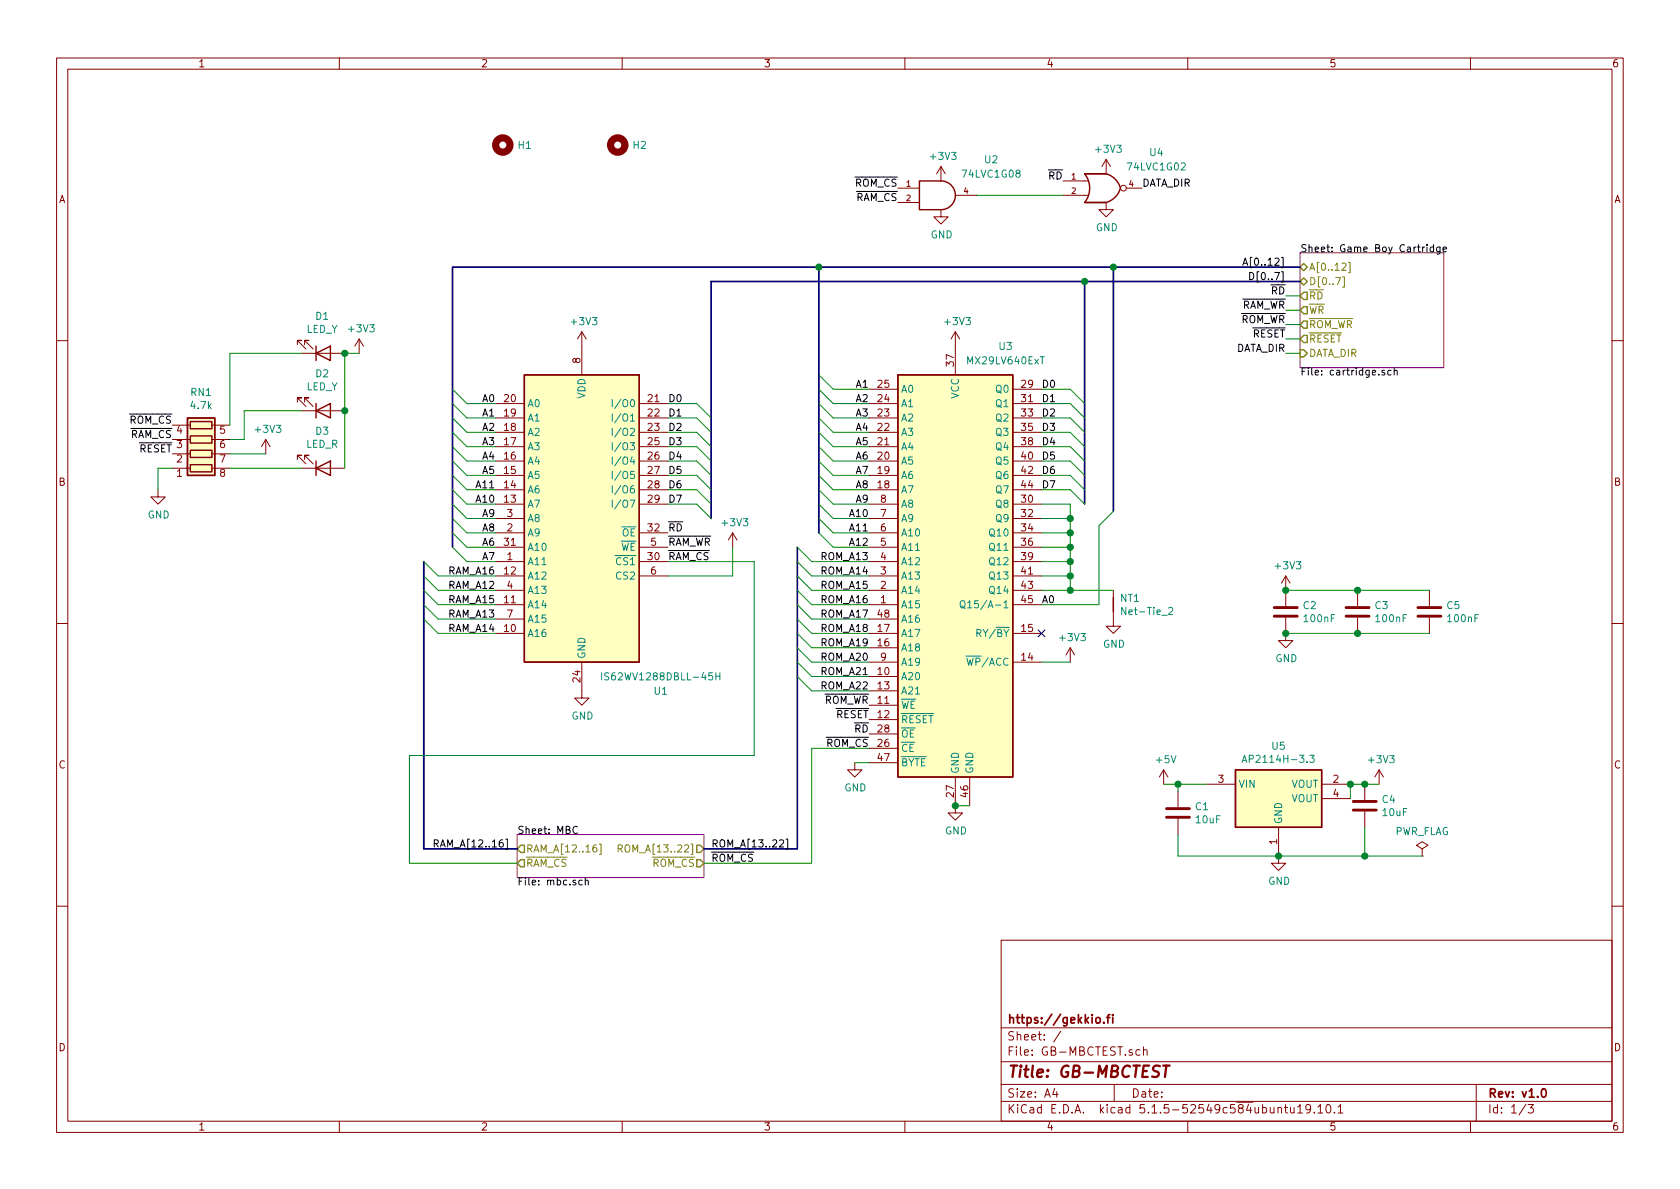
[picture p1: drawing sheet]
<svg xmlns="http://www.w3.org/2000/svg" width="297mm" height="210mm" viewBox="0 0 297 210" stroke-linecap="round" stroke-linejoin="round" font-family="sans-serif">
<g fill="none" stroke="#840000" stroke-width=".18">
<path d="M10 10.3h277v189.9h-277zM12 12.2h273v186.1h-273zM60 10.3v1.9M110 10.3v1.9M160 10.3v1.9M210 10.3v1.9M260 10.3v1.9M158.7 33.3h3.9M158.7 35.8h3.9M166.4 37.1v1.2h1.2l-1.2 1.3-1.3-1.3h1.3M166.4 29.5l-.8 1.2M166.4 29.5v2.5"/>
<path d="M166.4 29.5l.7 1.2M168.9 34.5h3.8M188 34.5h4.4M188 32h4.4M195.6 35.8v1.3h1.2l-1.2 1.2-1.3-1.2h1.3M195.6 28.2l-.8 1.3M195.6 28.2v2.5M195.6 28.2l.7 1.3M199.1 33.3h2.8M63.5 59.9l-.8 1.3M63.5 59.9v2.6M63.5 59.9l.8 1.3"/>
<path d="M102.9 58.7v7.6M102.9 58.7l-.8 1.2M102.9 58.7l.7 1.2M168.9 58.7l-.8 1.2M168.9 58.7v7.6M168.9 58.7l.8 1.2M10 60.2h2M30.5 77.7h3.2M30.5 75.2h3.2M37.5 77.7h3.1M37.5 75.2h3.1M47 77.7l-.8 1.3"/>
<path d="M47 77.7v2.6M47 77.7l.8 1.3M52.6 71.1v-.7h.7h-.7l1.5 1.5M52.6 61v-.8h.7h-.7l1.5 1.5M53.3 72.6h7.7M53.3 62.5h7.7M53.8 71.1v-.7h.8h-.8l1.6 1.5M53.8 61v-.8h.8h-.8l1.6 1.5M87.6 79h5.1M87.6 76.4h5.1M87.6 73.9h5.1M87.6 71.4h5.1"/>
<path d="M113 79h5.1M113 76.4h5.1M113 73.9h5.1M113 71.4h5.1M153.7 79h5M153.7 76.4h5M153.7 73.9h5M153.7 71.4h5M153.7 68.8h5M179.1 79h5M179.1 76.4h5M179.1 73.9h5"/>
<path d="M179.1 71.4h5M179.1 68.8h5M285 60.2h2M27.9 86.6v1.3h1.3l-1.3 1.2-1.2-1.2h1.2M30.5 82.8h3.2M30.5 80.3h3.2M37.5 82.8h3.1M37.5 80.3h3.1M52.6 81.3v-.8h.7h-.7l1.5 1.5M53.3 82.8h7.7M53.8 81.3v-.8h.8h-.8l1.6 1.5M87.6 99.3h5.1"/>
<path d="M87.6 89.1h5.1M87.6 86.6h5.1M87.6 84.1h5.1M87.6 81.5h5.1M87.6 94.2h5.1M87.6 91.7h5.1M87.6 96.8h5.1M113 99.3h5.1M113 89.1h5.1M113 86.6h5.1M113 84.1h5.1M113 81.5h5.1"/>
<path d="M113 94.2h5.1M113 96.8h5.1M129.5 94.2l-.7 1.3M129.5 94.2v2.6M129.5 94.2l.8 1.3M153.7 99.3h5M153.7 89.1h5M153.7 86.6h5M153.7 84.1h5M153.7 81.5h5M153.7 94.2h5M153.7 91.7h5"/>
<path d="M153.7 96.8h5M179.1 99.3h5M179.1 89.1h5M179.1 86.6h5M179.1 84.1h5M179.1 81.5h5M179.1 94.2h5M179.1 91.7h5M179.1 96.8h5M10 110.3h2M87.6 112h5.1M87.6 106.9h5.1"/>
<path d="M87.6 101.8h5.1M87.6 104.4h5.1M87.6 109.5h5.1M102.9 117.1v6.3h1.2l-1.2 1.3-1.3-1.3h1.3M113 101.8h5.1M153.7 112h5M153.7 106.9h5M153.7 101.8h5M153.7 104.4h5M153.7 109.5h5M153.7 119.6h5M153.7 117.1h5"/>
<path d="M153.7 114.5h5M179.1 112h5M179.1 106.9h5M179.1 101.8h5M179.1 104.4h5M179.1 117.1h5M189.2 114.5l-.7 1.3M189.2 114.5v2.6M189.2 114.5l.8 1.3M196.8 104.4v6.3h1.3l-1.3 1.3-1.2-1.3h1.2M227.3 109.2v4.1h1.3l-1.3 1.2-1.2-1.2h1.2M227.3 101.8l-.7 1.3"/>
<path d="M227.3 101.8v5.4M227.3 101.8l.8 1.3M240 104.4v2.8M240 109.2v2.8M252.7 104.4v2.8M252.7 109.2v2.8M285 110.3h2M151.1 134.9v1.2h1.3l-1.3 1.3-1.2-1.3h1.2M153.7 124.7h5M153.7 127.2h5M153.7 122.2h5M153.7 132.3h5"/>
<path d="M153.7 129.8h5M153.7 134.9h5M168.9 137.4v6.4h1.3l-1.3 1.2-1.3-1.2h1.3M171.4 137.4v5.1M205.7 136.1l-.7 1.3M205.7 136.1v2.6M205.7 136.1l.8 1.3M208.3 139.9v2.8M213.4 138.7h5M233.7 138.7h5.1M241.3 138.7v2.8M243.8 136.1l-.7 1.3"/>
<path d="M243.8 136.1v2.6M243.8 136.1l.8 1.3M208.3 144.8v2.8M226.1 146.3v6.3h1.2l-1.2 1.3-1.3-1.3h1.3M233.7 141.2h5.1M241.3 143.5v2.8M251.5 150.1l1-.6-1-.7-1.1 .7 1.1 .6v1.3M251.5 151.4h.1M10 160.2h2M177 166.3h108v32h-108zM285 160.2h2M60 198.3v1.9"/>
<path d="M110 198.3v1.9M160 198.3v1.9M177 194.8h108M177 191.8h108M177 187.8h108M177 181.8h108M186.5 192.5l-.4 1h1M186.8 193v1M187.6 182.3l-1.3 2M197 191.8v3M201.5 185.7l-.4-.1-.3 .3 .2 .6h.5M202.2 185.7l.2-.1 .4 .1v.9"/>
<path d="M202.2 185.1v1.5M210 198.3v1.9M226 196l.2-.2 .3 .1 .1 .9M227.1 195.8h.6M227.3 195.3v1.3l.4 .2M228.2 195.8v.9l.4 .1 .2-.1M228.8 195.8v1M229.4 195.8l.5-.5v1.5M229.4 196.8h.9M231.7 196l-.1 .2a.48 .48 0 0 1-.7-.1v-.6a.48 .48 0 0 1 .7-.1v.1a1.19 1.19 0 0 1-.2 1.2l-.4 .1M232.4 196.7v.1M233 195.8l.5-.5v1.5"/>
<path d="M233 196.8h.9M234.6 195.4l.2-.1a.8 .8 0 0 1 .5 .8 .8 .8 0 0 1-.5 .7 1 1 0 0 1-.2-1.4zM235.9 196.7v.1M236.6 195.8l.4-.5v1.5M236.6 196.8h.8M260 198.3v1.9M261 191.8v6.5M269.8 195.2l-1.2 2M270.2 195.3h.9l-.5 .6 .4 .1v.7l-.2 .1-.6-.1"/>
<circle cx="198.6" cy="33.3" r=".51"/>
</g>
<path d="M195.7 179.9h.5M196.2 179.4l-.3 .2v1.3M196.7 179.4v.2M196.7 179.9v1M193.8 180.1l.2-.2 .5 .2v.7l-.3 .1-.4-.1zM195.2 180.8v.1M272.7 192.7l.2-.2a.81 .81 0 0 1 .6 .6 .81 .81 0 0 1-.3 .8l-.2 .1a.79 .79 0 0 1-.3-1.3z" fill="none" stroke="#840000" stroke-width=".3"/>
<path d="M205.7 188.4h1.1M206.2 188.4l-.2 2" fill="none" stroke="#840000" stroke-width=".41"/>
<path d="M229.9 44.7h25.4v20.3h-25.4zM91.4 147.6h33.1v7.6h-33.1z" fill="none" stroke="#840084" stroke-width=".18"/>
<g fill="none" stroke="#000" stroke-width=".18">
<path d="M219.7 46.9l.5-1.3 .4 1.3M219.9 46.6h.6M221 48.2a.64 .64 0 0 1 .7 .6 .64 .64 0 0 1-.7 .6zM252.3 43.3v.1M252.3 43.7v.8M253.5 43.7h-.4l-.2 .2 .1 .6h.5M253.5 43.3v1.2M254.6 43.7v1.1l-.2 .2-.3-.1M254.6 43.7h-.3l-.3 .2 .1 .6h.5M255.1 44.1l.7-.1-.1-.3h-.4l-.2 .2 .1 .6h.5M244.8 65.5h-.3l-.2 .2 .1 .1 .4 .2v.3h-.5M245.9 65.5h-.3l-.2 .2 .1 .6h.4"/>
<path d="M246.5 65.6l.2-.1h.3v.8M246.5 65v1.3M76.8 149.2l.6-.1v-.5l-.1-.1h-.5v1.3M77.1 149.2l.4 .6M102.1 146.2a.6 .6 0 0 0-.8 .5 .6 .6 0 0 0 .6 .7l.2-.1M102.9 155.7l-.3-.1-.3 .3 .1 .5h.5M103.5 155.8l.2-.2 .3 .1v.8M103.5 155.2v1.3M137.8 148.6l.5-.1 .2 .1 .1 .3-.1 .2-.7 .7h.8M139 148.4h.3v1.8h-.3"/>
</g>
<path d="M229.9 59.9l.6-.6h.6v1.3h-.6zM229.9 49.8l.6-.7 .6 .7-.6 .6zM229.9 47.2l.6-.6 .6 .6-.6 .7zM230.5 54.2h.6v1.3h-.6l-.6-.6zM230.5 51.7h.6v1.3h-.6l-.6-.7zM230.5 56.8h.6v1.2h-.6l-.6-.6zM229.9 61.8h.6l.6 .7-.6 .6h-.6zM92.1 149.5h.6v1.2h-.6l-.7-.6zM92.1 152h.6v1.3h-.6l-.7-.7zM123.2 149.5h.6l.7 .6-.7 .6h-.6zM123.2 152h.6l.7 .6-.7 .7h-.6z" fill="none" stroke="#848400" stroke-width=".25"/>
<path d="M237.4 48.9h.3v1.9h-.3M238.4 46.4h.3v1.8h-.3M105.4 149.4l-.3 .1a.87 .87 0 0 0 0 1.2l.4-.2v-.5l-.4-.1-.3 .2M106 149.3h.3v1.8h-.3M109.3 150.1l.6-.1 .1-.2v-.3l-.2-.1h-.5v1.3M109.6 150.1l.4 .6" fill="none" stroke="#848400" stroke-width=".18"/>
<g fill="#ffffc2" stroke="#ffffc2" stroke-width=".18">
<path d="M33.1 73.9h4.9v10.2h-4.9z"/>
<path d="M92.7 66.3h20.3v50.8h-20.3z"/>
<path d="M218.4 136.1h15.3v10.2h-15.3z"/>
<path d="M158.7 66.3h20.4v71.1h-20.4z"/>
<path d="M191.8 35.8h3.8z"/>
<path d="M191.8 30.7h3.8z"/>
</g>
<g fill="none" stroke="#840000" stroke-width=".25">
<path d="M162.6 32h3.8a2.54 2.54 0 0 1 2.5 2.5 2.54 2.54 0 0 1-2.5 2.6h-3.8zM191.8 30.7h3.8a3.7 3.7 0 0 1 2.5 2.6 3.7 3.7 0 0 1-2.5 2.5h-3.8a4 4 0 0 0 0-5M33.1 73.9h4.9v10.2h-4.9zM33.7 79.6h3.8v1.3h-3.8zM33.7 77.1h3.8v1.3h-3.8zM33.7 74.5h3.8v1.3h-3.8zM55.9 72.6l2.5-1.2v2.5zM55.9 62.5l2.5-1.3v2.5zM55.9 61.2v2.5M55.9 71.4v2.5M92.7 66.3h20.3v50.8h-20.3zM158.7 66.3h20.4v71.1h-20.4z"/>
<path d="M33.7 82.2h3.8v1.2h-3.8zM55.9 82.8l2.5-1.3v2.6zM55.9 81.5v2.6M196.8 105.7v2.5M218.4 136.1h15.3v10.2h-15.3z"/>
</g>
<path d="M225.3 109h4.1M225.3 107.4h4.1M238 109h4.1M238 107.4h4.1M250.7 109h4.1M250.7 107.4h4.1M206.2 144.5h4.1M206.2 143h4.1M239.3 143.3h4M239.3 141.7h4" fill="none" stroke="#840000" stroke-width=".51"/>
<g fill="none" stroke="#008484" stroke-width=".18">
<path d="M108.3 70.7v1.2M108.3 73.2v1.3M108.3 75.7v1.3M108.3 78.3v1.2M109.8 70.6l-1.1 1.6M109.8 73.1l-1.1 1.7M109.8 75.7l-1.1 1.6M109.8 78.2l-1.1 1.7M110.2 70.8a.45 .45 0 0 1 .7 0 .88 .88 0 0 1-.2 1.1h-.4a1.07 1.07 0 0 1-.1-1.1zM110.2 75.9a.45 .45 0 0 1 .7 0 .88 .88 0 0 1-.2 1.1h-.4a1.07 1.07 0 0 1-.1-1.1zM110.2 78.5a.45 .45 0 0 1 .7 0 .88 .88 0 0 1-.2 1h-.4a1.07 1.07 0 0 1-.1-1zM111.4 78.3h.8l-.4 .5 .3 .1v.5l-.2 .1-.5-.1"/>
<path d="M111.5 75.9l.4-.2 .2 .2 .1 .2-.1 .2-.7 .7h.8M111.6 70.8l.2-.1a.67 .67 0 0 1 .4 .6 .67 .67 0 0 1-.4 .6l-.3-.5zM108.3 80.8v1.3M108.3 83.4v1.2M108.3 85.9v1.3M108.3 88.4v1.3M109.8 80.8l-1.1 1.6M109.8 83.3l-1.1 1.6M109.8 85.8l-1.1 1.7M109.8 88.4l-1.1 1.6M110.2 83.5a.45 .45 0 0 1 .7 0 .88 .88 0 0 1-.2 1.1h-.4a1.07 1.07 0 0 1-.1-1.1zM110.2 86.1a.45 .45 0 0 1 .7 0 .88 .88 0 0 1-.2 1.1l-.4-.1a1.07 1.07 0 0 1-.1-1z"/>
<path d="M110.2 88.6a.45 .45 0 0 1 .7 0 .88 .88 0 0 1-.2 1.1h-.4a1.07 1.07 0 0 1-.1-1.1zM111.4 88.4h.8l-.5 1.3M112.1 85.9h-.3a.79 .79 0 0 0-.1 1.3l.4-.2v-.5l-.4-.1-.2 .2M112.1 83.4h-.6v.6l.2-.2 .4 .2v.5l-.2 .1-.4-.1M106.4 119v1.2M126.6 119v1.2M126.6 119.6h.7M127.3 119v1.2M169.8 106.4a.45 .45 0 0 1 .8 0 .88 .88 0 0 1-.3 1.1l-.3-.1a1.07 1.07 0 0 1-.2-1zM170 107.2l.7 .4M170.8 116h1.4M171.1 106.6l.3-.4v1.3"/>
<path d="M171.1 107.5h.7M199.1 107.4v1.3l-.8-1.3v1.3M206.6 107.5l.5-.1 .2 .4v.2l-.7 .7h.7M219.6 134.8l.4-1.3 .4 1.3M219.7 134.5h.6M231.6 133.5h.8l-.4 .5 .3 .2v.6h-.5l-.2-.1"/>
</g>
<g fill="none" stroke="#840000" stroke-width="1.3">
<circle cx="88.9" cy="25.6" r="1.27"/>
<circle cx="109.2" cy="25.6" r="1.27"/>
</g>
<path d="M144.8 47.2v47M191.8 49.8v39.3M196.8 47.2v43.2M229.9 47.2h-149.9v49.6M229.9 49.8h-104.2v41.9M74.9 99.3v50.8h16.5M141 96.8v53.3h-16.5" fill="none" stroke="#000084" stroke-width=".3"/>
<g fill="none" stroke="#008400" stroke-width=".18">
<path d="M172.7 34.5h15.3M227.3 59.9h2.6M227.3 52.3h2.6M227.3 54.9h2.6M227.3 57.4h2.6M53.3 62.5h-12.7v12.7M53.3 72.6h-10.1v5.1h-2.6M63.5 62.5h-2.5v20.3M80 79l2.5 2.5h5.1M80 68.8l2.5 2.6h5.1M80 71.4l2.5 2.5h5.1M80 73.9l2.5 2.5h5.1"/>
<path d="M80 76.4l2.5 2.6h5.1M118.1 71.4h5.1l2.5 2.5M118.1 73.9h5.1l2.5 2.5M118.1 76.4h5.1l2.5 2.6M118.1 79h5.1l2.5 2.5M144.8 79l2.5 2.5h6.4M144.8 68.8l2.5 2.6h6.4M144.8 71.4l2.5 2.5h6.4M144.8 73.9l2.5 2.5h6.4M144.8 76.4l2.5 2.6h6.4M144.8 66.3l2.5 2.5h6.4M184.1 71.4h5.1l2.6 2.5"/>
<path d="M184.1 73.9h5.1l2.6 2.5M184.1 76.4h5.1l2.6 2.6M184.1 79h5.1l2.6 2.5M184.1 68.8h5.1l2.6 2.6M227.3 62.5h2.6M30.5 82.8h-2.6v3.8M40.6 82.8h12.7M40.6 80.3h6.4M74.9 99.3l2.6 2.5h10.1M80 84.1l2.5 2.5h5.1M80 86.6l2.5 2.5h5.1M80 89.1l2.5 2.6h5.1"/>
<path d="M80 91.7l2.5 2.5h5.1M80 94.2l2.5 2.6h5.1M80 81.5l2.5 2.6h5.1M80 96.8l2.5 2.5h5.1M118.1 81.5h5.1l2.5 2.6M118.1 86.6h5.1l2.5 2.5M118.1 89.1h5.1l2.5 2.6M118.1 84.1h5.1l2.5 2.5M118.1 99.3h15.2v34.3h-60.9v19h19M129.5 96.8v5h-11.4M141 96.8l2.5 2.5h10.2M141 99.3l2.5 2.5h10.2"/>
<path d="M144.8 84.1l2.5 2.5h6.4M144.8 86.6l2.5 2.5h6.4M144.8 89.1l2.5 2.6h6.4M144.8 91.7l2.5 2.5h6.4M144.8 94.2l2.5 2.6h6.4M144.8 81.5l2.5 2.6h6.4M184.1 81.5h5.1l2.6 2.6M184.1 86.6h5.1l2.6 2.5M184.1 89.1h5.1v15.3M184.1 91.7h5.1M184.1 94.2h5.1M184.1 96.8h5.1"/>
<path d="M184.1 84.1h5.1l2.6 2.5M184.1 99.3h5.1M196.8 90.4l-2.5 2.6v13.9h-10.2M74.9 104.4l2.6 2.5h10.1M74.9 101.8l2.6 2.6h10.1M74.9 106.9l2.6 2.6h10.1M74.9 109.5l2.6 2.5h10.1M141 104.4l2.5 2.5h10.2M141 101.8l2.5 2.6h10.2M141 114.5l2.5 2.6h10.2M141 106.9l2.5 2.6h10.2M141 109.5l2.5 2.5h10.2"/>
<path d="M141 112l2.5 2.5h10.2M141 117.1l2.5 2.5h10.2M141 119.6l2.5 2.6h10.2M184.1 101.8h5.1M184.1 104.4h12.7M184.1 117.1h5.1M227.3 104.4h25.4M227.3 112h25.4M151.1 134.9h2.6M153.7 132.3h-10.2v20.3h-19M205.7 138.7h7.7M208.3 138.7v1.2"/>
<path d="M243.8 138.7h-5v2.5M168.9 142.5h2.5M208.3 147.6v3.8h43.2M241.3 146.3v5.1"/>
</g>
<g fill="#008400" stroke="#008400" stroke-width=".25">
<circle cx="241.3" cy="151.4" r=".51"/>
<circle cx="189.2" cy="104.4" r=".51"/>
<circle cx="189.2" cy="101.8" r=".51"/>
<circle cx="196.9" cy="47.2" r=".51"/>
<circle cx="189.2" cy="99.3" r=".51"/>
<circle cx="189.2" cy="96.8" r=".51"/>
<circle cx="240" cy="104.4" r=".51"/>
<circle cx="226.1" cy="151.4" r=".51"/>
<circle cx="241.3" cy="138.7" r=".51"/>
<circle cx="61" cy="62.5" r=".51"/>
<circle cx="238.8" cy="138.7" r=".51"/>
<circle cx="61" cy="72.6" r=".51"/>
<circle cx="144.8" cy="47.2" r=".51"/>
<circle cx="191.8" cy="49.8" r=".51"/>
<circle cx="208.3" cy="138.7" r=".51"/>
<circle cx="240" cy="112" r=".51"/>
<circle cx="189.2" cy="94.2" r=".51"/>
<circle cx="227.3" cy="112" r=".51"/>
<circle cx="168.9" cy="142.5" r=".51"/>
<circle cx="189.2" cy="91.7" r=".51"/>
<circle cx="227.3" cy="104.4" r=".51"/>
</g>
<path d="M183.5 111.4l1.3 1.2M184.8 111.4l-1.3 1.2" fill="none" stroke="#000084" stroke-width=".18"/>
<text font-size="2.8" fill="#840000" x="178" y="190.5">Title: GB-MBCTEST</text>
<g font-size="2.1" fill="#840000">
<text x="178" y="184">Sheet: /</text>
<text x="178" y="181">https://gekkio.fi</text>
<text x="178" y="186.7">File: GB-MBCTEST.sch</text>
<text x="178" y="196.9">KiCad E.D.A. kicad 5.1.5-52549c584ubuntu19.10.1</text>
<text x="178" y="194.1">Size: A4</text>
<text x="200" y="194.1">Date:</text>
<text x="263" y="194.1">Rev: v1.0</text>
<text x="263" y="196.9">Id: 1/3</text>
</g>
<g font-size="1.8" fill="#840000">
<text x="35" y="11.9">1</text>
<text x="85" y="11.9">2</text>
<text x="135" y="11.9">3</text>
<text x="185" y="11.9">4</text>
<text x="235" y="11.9">5</text>
<text x="285" y="11.9">6</text>
<text x="10.4" y="35.9">A</text>
<text x="285.4" y="35.9">A</text>
<text x="102.6" y="64.2" transform="rotate(-90 102.6 64.2)">8</text>
<text x="168.7" y="64.7" transform="rotate(-90 168.7 64.7)">37</text>
<text x="89.2" y="71.1">20</text>
<text x="114.6" y="71.1">21</text>
<text x="155.2" y="71.1">24</text>
<text x="155.2" y="68.6">25</text>
<text x="180.6" y="68.6">29</text>
<text x="180.6" y="71.1">31</text>
<text x="31.3" y="76.7">4</text>
<text x="38.9" y="76.7">5</text>
<text x="89.2" y="76.2">18</text>
<text x="89.2" y="73.7">19</text>
<text x="114.6" y="73.7">22</text>
<text x="114.6" y="76.2">23</text>
<text x="155.2" y="76.2">22</text>
<text x="155.2" y="73.7">23</text>
<text x="180.6" y="73.7">33</text>
<text x="180.6" y="76.2">35</text>
<text x="31.3" y="81.8">2</text>
<text x="31.3" y="79.2">3</text>
<text x="38.9" y="79.2">6</text>
<text x="38.9" y="81.8">7</text>
<text x="89.2" y="83.8">15</text>
<text x="89.2" y="81.3">16</text>
<text x="89.2" y="78.7">17</text>
<text x="114.6" y="78.7">25</text>
<text x="114.6" y="81.3">26</text>
<text x="114.6" y="83.8">27</text>
<text x="155.2" y="83.8">19</text>
<text x="155.2" y="81.3">20</text>
<text x="155.2" y="78.7">21</text>
<text x="180.6" y="78.7">38</text>
<text x="180.6" y="81.3">40</text>
<text x="180.6" y="83.8">42</text>
<text x="10.4" y="85.9">B</text>
<text x="31.3" y="84.3">1</text>
<text x="38.9" y="84.3">8</text>
<text x="89.2" y="88.9">13</text>
<text x="89.2" y="86.4">14</text>
<text x="114.6" y="86.4">28</text>
<text x="114.6" y="88.9">29</text>
<text x="155.2" y="86.4">18</text>
<text x="155.7" y="88.9">8</text>
<text x="180.6" y="88.9">30</text>
<text x="180.6" y="86.4">44</text>
<text x="285.4" y="85.9">B</text>
<text x="89.7" y="94">2</text>
<text x="89.7" y="91.4">3</text>
<text x="114.6" y="94">32</text>
<text x="155.7" y="94">6</text>
<text x="155.7" y="91.4">7</text>
<text x="180.6" y="91.4">32</text>
<text x="180.6" y="94">34</text>
<text x="89.2" y="101.6">12</text>
<text x="89.2" y="96.5">31</text>
<text x="89.7" y="99.1">1</text>
<text x="114.6" y="99.1">30</text>
<text x="115.1" y="96.5">5</text>
<text x="115.1" y="101.6">6</text>
<text x="155.7" y="101.6">3</text>
<text x="155.7" y="99.1">4</text>
<text x="155.7" y="96.5">5</text>
<text x="180.6" y="96.5">36</text>
<text x="180.6" y="99.1">39</text>
<text x="180.6" y="101.6">41</text>
<text x="89.2" y="106.7">11</text>
<text x="89.7" y="104.1">4</text>
<text x="155.7" y="106.7">1</text>
<text x="155.7" y="104.1">2</text>
<text x="180.6" y="104.1">43</text>
<text x="180.6" y="106.7">45</text>
<text x="89.2" y="111.8">10</text>
<text x="89.7" y="109.2">7</text>
<text x="155.2" y="111.8">17</text>
<text x="155.2" y="109.2">48</text>
<text x="180.6" y="111.8">15</text>
<text x="155.2" y="119.4">10</text>
<text x="155.2" y="114.3">16</text>
<text x="155.7" y="116.8">9</text>
<text x="180.6" y="116.8">14</text>
<text x="102.6" y="120.6" transform="rotate(-90 102.6 120.6)">24</text>
<text x="155.2" y="124.5">11</text>
<text x="155.2" y="121.9">13</text>
<text x="155.2" y="127">12</text>
<text x="155.2" y="129.5">28</text>
<text x="10.4" y="135.9">C</text>
<text x="155.2" y="132.1">26</text>
<text x="155.2" y="134.6">47</text>
<text x="285.4" y="135.9">C</text>
<text x="168.7" y="140.9" transform="rotate(-90 168.7 140.9)">27</text>
<text x="171.2" y="140.9" transform="rotate(-90 171.2 140.9)">46</text>
<text x="215.4" y="138.4">3</text>
<text x="235.7" y="138.4">2</text>
<text x="235.7" y="141">4</text>
<text x="225.8" y="149.3" transform="rotate(-90 225.8 149.3)">1</text>
<text x="10.4" y="185.9">D</text>
<text x="285.4" y="185.9">D</text>
<text x="35" y="199.9">1</text>
<text x="85" y="199.9">2</text>
<text x="135" y="199.9">3</text>
<text x="185" y="199.9">4</text>
<text x="235" y="199.9">5</text>
<text x="285" y="199.9">6</text>
</g>
<g font-size="1.8" fill="#008484">
<text x="91.7" y="26.3">H1</text>
<text x="112" y="26.3">H2</text>
<text x="164.7" y="28.3">+3V3</text>
<text x="174.1" y="28.9">U2</text>
<text x="193.9" y="27">+3V3</text>
<text x="203.4" y="27.6">U4</text>
<text x="170.4" y="31.4">74LVC1G08</text>
<text x="199.6" y="30.1">74LVC1G02</text>
<text x="193.8" y="40.9">GND</text>
<text x="164.5" y="42.2">GND</text>
<text x="54.1" y="58.9">LED_Y</text>
<text x="55.9" y="56.6">D1</text>
<text x="61.8" y="58.8">+3V3</text>
<text x="101.2" y="57.5">+3V3</text>
<text x="167.2" y="57.5">+3V3</text>
<text x="171.3" y="64.4">MX29LV640ExT</text>
<text x="176.7" y="61.9">U3</text>
<text x="33.8" y="70">RN1</text>
<text x="54.1" y="69">LED_Y</text>
<text x="55.9" y="66.7">D2</text>
<text x="103.5" y="70.5" transform="rotate(-90 103.5 70.5)">VDD</text>
<text x="159.3" y="69.5">A0</text>
<text x="169.5" y="70.5" transform="rotate(-90 169.5 70.5)">VCC</text>
<text x="176.2" y="69.5">Q0</text>
<text x="33.8" y="72.3">4.7k</text>
<text x="45.3" y="76.5">+3V3</text>
<text x="55.9" y="76.9">D3</text>
<text x="93.2" y="77.1">A2</text>
<text x="93.2" y="74.5">A1</text>
<text x="93.2" y="72">A0</text>
<text x="109.2" y="74.5">I/O1</text>
<text x="159.3" y="77.1">A3</text>
<text x="159.3" y="74.5">A2</text>
<text x="159.3" y="72">A1</text>
<text x="176.2" y="72">Q1</text>
<text x="176.2" y="74.5">Q2</text>
<text x="176.2" y="77.1">Q3</text>
<text x="54.1" y="79.2">LED_R</text>
<text x="93.2" y="82.2">A4</text>
<text x="93.2" y="79.6">A3</text>
<text x="109.2" y="82.2">I/O4</text>
<text x="159.3" y="82.2">A5</text>
<text x="159.3" y="79.6">A4</text>
<text x="176.2" y="79.6">Q4</text>
<text x="176.2" y="82.2">Q5</text>
<text x="93.2" y="89.8">A7</text>
<text x="93.2" y="87.2">A6</text>
<text x="93.2" y="84.7">A5</text>
<text x="159.3" y="87.2">A7</text>
<text x="159.3" y="84.7">A6</text>
<text x="159.3" y="89.8">A8</text>
<text x="176.2" y="89.8">Q8</text>
<text x="176.2" y="84.7">Q6</text>
<text x="176.2" y="87.2">Q7</text>
<text x="26.1" y="91.7">GND</text>
<text x="93.2" y="94.9">A9</text>
<text x="93.2" y="92.3">A8</text>
<text x="110" y="94.9">OE</text>
<text x="127.8" y="93.1">+3V3</text>
<text x="159.3" y="94.9">A10</text>
<text x="159.3" y="92.3">A9</text>
<text x="175.2" y="94.9">Q10</text>
<text x="176.2" y="92.3">Q9</text>
<text x="93.2" y="99.9">A11</text>
<text x="93.2" y="97.4">A10</text>
<text x="109.1" y="99.9">CS1</text>
<text x="109.7" y="97.4">WE</text>
<text x="159.3" y="99.9">A12</text>
<text x="159.3" y="97.4">A11</text>
<text x="175.2" y="97.4">Q11</text>
<text x="175.2" y="99.9">Q12</text>
<text x="225.6" y="100.7">+3V3</text>
<text x="93.2" y="107.6">A14</text>
<text x="93.2" y="102.5">A12</text>
<text x="93.2" y="105">A13</text>
<text x="109.1" y="102.5">CS2</text>
<text x="159.3" y="107.6">A15</text>
<text x="159.3" y="105">A14</text>
<text x="159.3" y="102.5">A13</text>
<text x="171.9" y="107.6">Q15/A-1</text>
<text x="175.2" y="102.5">Q13</text>
<text x="175.2" y="105">Q14</text>
<text x="198.1" y="106.4">NT1</text>
<text x="230.5" y="107.7">C2</text>
<text x="243.2" y="107.7">C3</text>
<text x="255.9" y="107.7">C5</text>
<text x="93.2" y="112.6">A16</text>
<text x="93.2" y="110.1">A15</text>
<text x="159.3" y="112.6">A17</text>
<text x="159.3" y="110.1">A16</text>
<text x="173.2" y="112.6">RY/BY</text>
<text x="187.5" y="113.4">+3V3</text>
<text x="198.9" y="108.8">Net-Tie_2</text>
<text x="230.7" y="110">100nF</text>
<text x="243.4" y="110">100nF</text>
<text x="256.1" y="110">100nF</text>
<text x="103.5" y="116.6" transform="rotate(-90 103.5 116.6)">GND</text>
<text x="159.3" y="115.2">A18</text>
<text x="159.3" y="117.7">A19</text>
<text x="171.4" y="117.7">WP/ACC</text>
<text x="195" y="114.5">GND</text>
<text x="225.5" y="117.1">GND</text>
<text x="107.4" y="120.3">IS62WV1288DBLL-45H</text>
<text x="115.7" y="122.9">U1</text>
<text x="159.3" y="120.3">A20</text>
<text x="159.3" y="125.3">WE</text>
<text x="159.3" y="122.8">A21</text>
<text x="101" y="127.2">GND</text>
<text x="159.3" y="127.9">RESET</text>
<text x="159.3" y="130.4">OE</text>
<text x="159.3" y="133">CE</text>
<text x="159.3" y="135.5">BYTE</text>
<text x="169.5" y="136.9" transform="rotate(-90 169.5 136.9)">GND</text>
<text x="172.1" y="136.9" transform="rotate(-90 172.1 136.9)">GND</text>
<text x="204.5" y="135">+5V</text>
<text x="220.7" y="134.9">AP2114H-3.3</text>
<text x="224.9" y="132.6">U5</text>
<text x="242.1" y="135">+3V3</text>
<text x="149.3" y="139.9">GND</text>
<text x="211.4" y="143.3">C1</text>
<text x="218.9" y="139.3">VIN</text>
<text x="228.3" y="139.3">VOUT</text>
<text x="228.3" y="141.9">VOUT</text>
<text x="244.4" y="142">C4</text>
<text x="167.1" y="147.6">GND</text>
<text x="211.5" y="145.6">10uF</text>
<text x="226.7" y="145.8" transform="rotate(-90 226.7 145.8)">GND</text>
<text x="244.6" y="144.3">10uF</text>
<text x="246.5" y="147.7">PWR_FLAG</text>
<text x="224.2" y="156.5">GND</text>
</g>
<g font-size="1.8">
<text x="151.2" y="33">ROM_CS</text>
<text x="151.3" y="35.6">RAM_CS</text>
<text x="185.4" y="31.7">RD</text>
<text x="201.9" y="33">DATA_DIR</text>
<text x="220.9" y="47">A[0..12]</text>
<text x="229.9" y="44.6">Sheet: Game Boy Cartridge</text>
<text x="221.9" y="49.5">D[0..7]</text>
<text x="224.8" y="52.1">RD</text>
<text x="219.3" y="57.1">ROM_WR</text>
<text x="219.4" y="54.6">RAM_WR</text>
<text x="221.4" y="59.7">RESET</text>
<text x="218.4" y="62.2">DATA_DIR</text>
<text x="85.4" y="71.1">A0</text>
<text x="118.1" y="71.1">D0</text>
<text x="151.4" y="68.6">A1</text>
<text x="151.4" y="71.1">A2</text>
<text x="184.1" y="68.6">D0</text>
<text x="184.1" y="71.1">D1</text>
<text x="229.9" y="66.4">File: cartridge.sch</text>
<text x="22.9" y="74.9">ROM_CS</text>
<text x="23" y="77.5">RAM_CS</text>
<text x="85.4" y="73.7">A1</text>
<text x="85.4" y="76.2">A2</text>
<text x="118.1" y="76.2">D2</text>
<text x="118.1" y="73.7">D1</text>
<text x="151.4" y="73.7">A3</text>
<text x="151.4" y="76.2">A4</text>
<text x="184.1" y="73.7">D2</text>
<text x="184.1" y="76.2">D3</text>
<text x="24.6" y="80">RESET</text>
<text x="85.4" y="78.7">A3</text>
<text x="85.4" y="81.3">A4</text>
<text x="85.4" y="83.8">A5</text>
<text x="118.1" y="83.8">D5</text>
<text x="118.1" y="81.3">D4</text>
<text x="118.1" y="78.7">D3</text>
<text x="151.4" y="81.3">A6</text>
<text x="151.4" y="83.8">A7</text>
<text x="151.4" y="78.7">A5</text>
<text x="184.1" y="83.8">D6</text>
<text x="184.1" y="78.7">D4</text>
<text x="184.1" y="81.3">D5</text>
<text x="84.4" y="88.9">A10</text>
<text x="84.4" y="86.4">A11</text>
<text x="118.1" y="88.9">D7</text>
<text x="118.1" y="86.4">D6</text>
<text x="151.4" y="86.4">A8</text>
<text x="151.4" y="88.9">A9</text>
<text x="184.1" y="86.4">D7</text>
<text x="85.4" y="91.4">A9</text>
<text x="85.4" y="94">A8</text>
<text x="118.1" y="94">RD</text>
<text x="150.4" y="91.4">A10</text>
<text x="150.4" y="94">A11</text>
<text x="79.4" y="101.6">RAM_A16</text>
<text x="85.4" y="99.1">A7</text>
<text x="85.4" y="96.5">A6</text>
<text x="118.1" y="96.5">RAM_WR</text>
<text x="118.1" y="99.1">RAM_CS</text>
<text x="145.3" y="99.1">ROM_A13</text>
<text x="145.3" y="101.6">ROM_A14</text>
<text x="150.4" y="96.5">A12</text>
<text x="79.4" y="104.1">RAM_A12</text>
<text x="79.4" y="106.7">RAM_A15</text>
<text x="145.3" y="106.7">ROM_A16</text>
<text x="145.3" y="104.1">ROM_A15</text>
<text x="184.1" y="106.7">A0</text>
<text x="79.4" y="109.2">RAM_A13</text>
<text x="79.4" y="111.8">RAM_A14</text>
<text x="145.3" y="109.2">ROM_A17</text>
<text x="145.3" y="111.8">ROM_A18</text>
<text x="145.3" y="116.8">ROM_A20</text>
<text x="145.3" y="119.4">ROM_A21</text>
<text x="145.3" y="114.3">ROM_A19</text>
<text x="145.3" y="121.9">ROM_A22</text>
<text x="145.6" y="124.5">ROM_WR</text>
<text x="147.8" y="127">RESET</text>
<text x="151.1" y="129.5">RD</text>
<text x="146.1" y="132.1">ROM_CS</text>
<text x="77.8" y="149.9">RAM_A[12..16]</text>
<text x="91.4" y="147.5">Sheet: MBC</text>
<text x="125.7" y="149.9">ROM_A[13..22]</text>
<text x="125.7" y="152.4">ROM_CS</text>
<text x="91.4" y="156.6">File: mbc.sch</text>
</g>
<g font-size="1.8" fill="#848400">
<text x="231.4" y="47.9">A[0..12]</text>
<text x="231.4" y="53">RD</text>
<text x="231.4" y="50.4">D[0..7]</text>
<text x="231.4" y="55.5">WR</text>
<text x="231.4" y="58">ROM_WR</text>
<text x="231.4" y="60.6">RESET</text>
<text x="231.4" y="63.1">DATA_DIR</text>
<text x="93" y="150.7">RAM_A[12..16]</text>
<text x="93" y="153.3">RAM_CS</text>
<text x="110.5" y="150.7">ROM_A[13..22]</text>
<text x="115.4" y="153.3">ROM_CS</text>
</g>
<g font-size="1.4" fill="#840000">
<text x="160.3" y="33">1</text>
<text x="160.3" y="35.6">2</text>
<text x="170.4" y="34.3">4</text>
<text x="189.5" y="31.7">1</text>
<text x="189.5" y="34.3">2</text>
<text x="199.6" y="33">4</text>
</g>
</svg>
